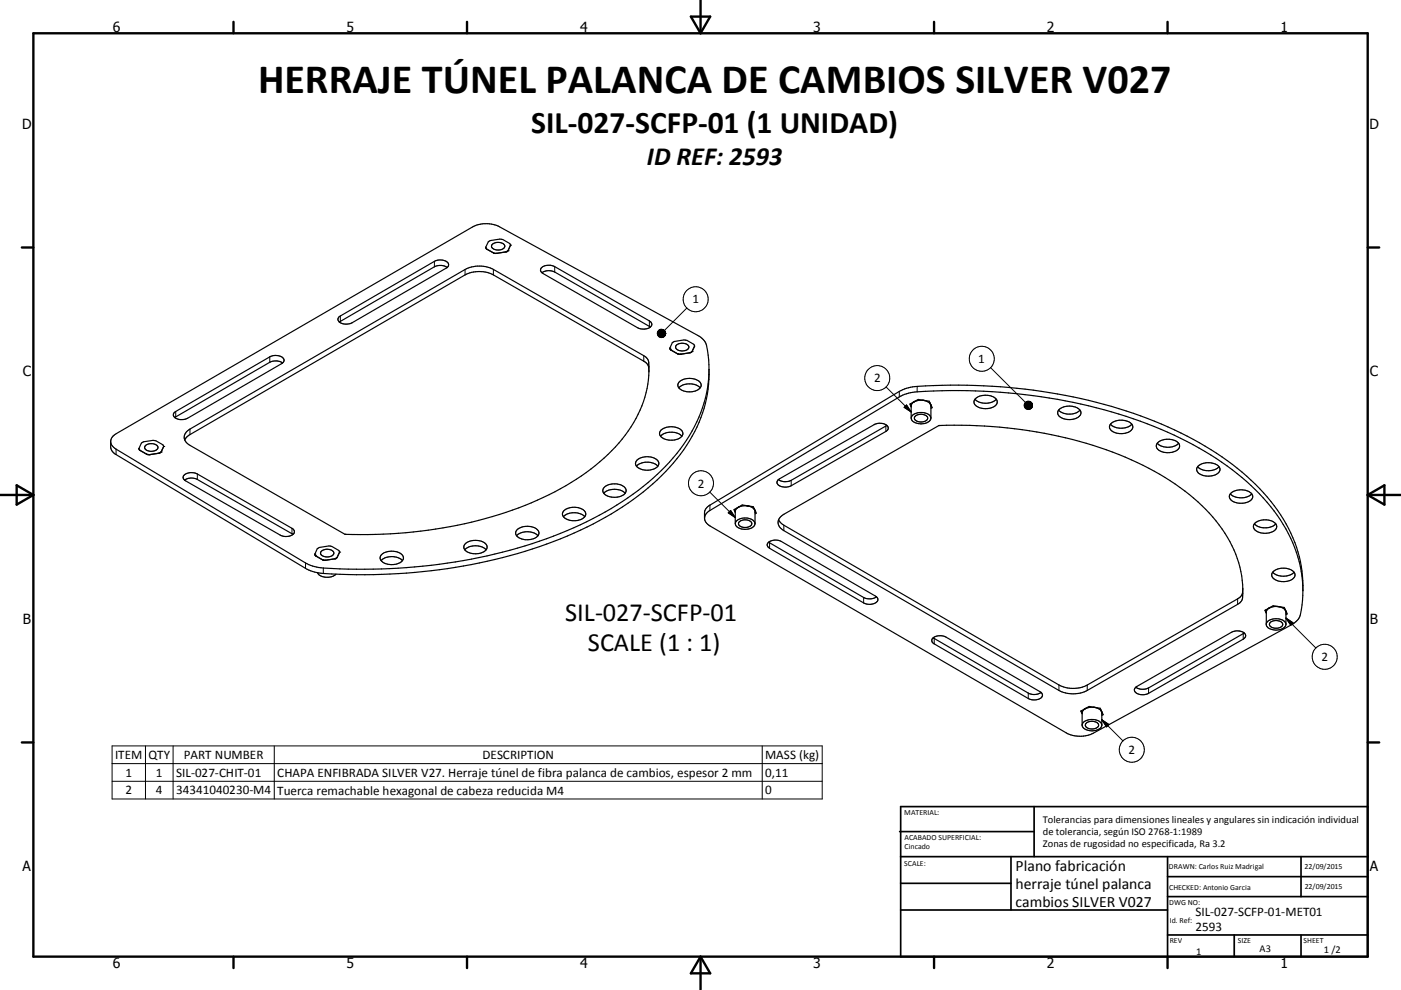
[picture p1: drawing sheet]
<svg xmlns="http://www.w3.org/2000/svg" width="420mm" height="297mm" viewBox="0 0 420 297" stroke-linecap="round" stroke-linejoin="round" font-family="sans-serif">
<g fill="none" stroke="#000" stroke-width=".36">
<path d="M145.6 74.2l.8-1.7 .6-.3a5.1 5.1 0 0 1 6 1.1l.1 .3-.8 1.6M145.6 74.2l.1 .2M145.6 74.2h.1M145.7 74.5l.2 .2M145.7 74.4l.2 .3M145.9 74.7l2.1 1.2M145.9 74.7h.1M147.7 73.2a2.55 2.55 0 0 1 3.6 .6 2.13 2.13 0 0 1-3.1 1 .9 .9 0 0 1-.8-.6 .9 .9 0 0 1 .3-1zM148 75.9l.8 .1M148 75.9h.1M151.7 75.6l-2.9 .4M152.3 75.2l-.6 .4"/>
<path d="M101.6 95.1l28.6-16.7a3.2 3.2 0 0 1 4.3 .9l-.1 .6-.4 .4-28.4 16.5a3.2 3.2 0 0 1-4.3-.8zM134.1 80.2a3.9 3.9 0 0 0-3.9-.2l-28.5 16.6M162.4 80.2a3.8 3.8 0 0 1 3.9-.2l28.4 16.3a1.17 1.17 0 0 1 .7 1.3 1.17 1.17 0 0 1-1.1 .9 4.2 4.2 0 0 1-3.1-.2l-28.4-16.3a1.06 1.06 0 0 1-.4-1.8zM162.5 81.8a3.8 3.8 0 0 1 3.8-.2l28.7 16.5M84.7 108.9a3.8 3.8 0 0 0-3.8-.2l-28.5 16.6M194.6 111.6l-.3-1.9-.9-1.1-45.5-26.1a9.4 9.4 0 0 0-8.5 0l-82.5 47.9-.9 .7-.6 .9M200.9 104.7l.2 .3M201.1 105l2 1.2M202.7 103.6a2.57 2.57 0 0 1 3.8 .4 2.1 2.1 0 0 1-3.1 1.1 .95 .95 0 0 1-.7-1.5zM203.5 116.4a4.8 4.8 0 0 1 6.4 0M203.7 114.5a4.8 4.8 0 0 1 6.4 .5 2.22 2.22 0 0 1-2.5 2.5 3.8 3.8 0 0 1-4.4-1.7v-.5zM206.9 105.8l-2.9 .5-.9-.1"/>
<path d="M206.9 105.8h.1M206.9 105.8l-3.2 .5-.6-.1M207.5 105.5l-.6 .3M208.2 103.8l-.7 1.7M208.2 103.8l-.2-.5a5.4 5.4 0 0 0-6.4-.5l-.8 1.7 .1 .2M208.2 103.8h.1M212.6 110.8a41.1 41.1 0 0 1-11.8 29.4 91.5 91.5 0 0 1-36.9 23 165.4 165.4 0 0 1-68.9 8.6l-1.9-.5-1.5-.8-57.2-34.4-1.1-1.4-.1-2.3M292.3 119.8a4.8 4.8 0 0 0 6.4 0M292.5 119.6a4.8 4.8 0 0 1 6.4 .5 1.96 1.96 0 0 1-2.1 2.4 4.1 4.1 0 0 1-4.8-1.6v-.6zM33.9 130.9l1-.8 106.8-62a8.8 8.8 0 0 1 8-.1l59.5 32.6a4.8 4.8 0 0 1 2.6 3.1 37.8 37.8 0 0 1-7.8 31 78.5 78.5 0 0 1-30 22.7 159.1 159.1 0 0 1-69.6 13.3 41.4 41.4 0 0 1-10.1-.7l-2.7-1.1-56.8-34.1a2.38 2.38 0 0 1-.9-3.9zM41.7 134.6l.7-1.7 .6-.4a5.1 5.1 0 0 1 6 1.2l.1 .2-.8 1.7M41.7 134.6l.2 .5"/>
<path d="M41.9 135.1l2.1 1.2M41.9 135.1h.1M43.7 133.6a2.54 2.54 0 0 1 3.6 .5 2.14 2.14 0 0 1-3.1 1.1 .93 .93 0 0 1-.8-.6 .93 .93 0 0 1 .3-1zM44 136.2l.8 .2M44 136.2v.1M44 136.3l.8 .1M47.7 135.9l-2.9 .5M47.7 135.9v.1M48.3 135.6l-.6 .3M48.3 135.6l-.6 .4M52.2 123.8l28.7-16.7a3.2 3.2 0 0 1 4.2 .8l-.4 1-28.5 16.6a3.2 3.2 0 0 1-4.2-.9zM55.9 129.5l1-.8 82.5-47.8a9.3 9.3 0 0 1 8.5-.1l45.1 25.9 1.2 1.1a17.2 17.2 0 0 1-.2 8.7 39.9 39.9 0 0 1-14.2 22.1 91.5 91.5 0 0 1-36.3 17.5 143.3 143.3 0 0 1-40.1 4.2l-46.4-26.7a2.54 2.54 0 0 1-1.1-4.1z"/>
<path d="M190.8 139.9a4.8 4.8 0 0 1 6.4 0M191 138a4.7 4.7 0 0 1 6.4 .5 1.93 1.93 0 0 1-2 2.4 4 4 0 0 1-4.8-1.6v-.8zM198 130.9a4.8 4.8 0 0 1 6.4 0M198.2 129a4.8 4.8 0 0 1 6.4 .5 2.22 2.22 0 0 1-2.4 2.5 3.6 3.6 0 0 1-4.5-1.9zM265.9 127.6l-28.7 16.5a3.8 3.8 0 0 1-3.8-.2M273 121.2l.2 .8M273.2 122.1l-.4-.9 2.5-1.4 3.3 .6 .9 1.9-.4 .2M274.1 120.6l-.9 .9v4.1a3.1 3.1 0 0 0 4 1.5 1.69 1.69 0 0 0 1.7-2.3 3.9 3.9 0 0 0-5.6 .3l-.1 .2M274.1 120.6l-.3 .1M274.3 124.9a2.54 2.54 0 0 1 3.8 .5 2.15 2.15 0 0 1-3.1 1 .93 .93 0 0 1-.7-1.5zM274.3 120.3l-.2 .3M276.6 120l.3 .1"/>
<path d="M276.9 120.1h.3M276.9 120.1l1.3 .5 .7 .5M276.9 120.1a4.6 4.6 0 0 0-2.8 .5M278.8 120.8l.1 .3M278.9 121.1l.1 .2M279 121.3l.2 .3M279 121.3l.1 4.2M279.3 121.9l-.2 .2M317.4 123.1a1.71 1.71 0 0 0 1.4 2.5 4.3 4.3 0 0 0 5.3-1.5l-.3-1M317.4 123.1a4.8 4.8 0 0 1 6.4 0M317.4 123a4.8 4.8 0 0 0 6.4 0M332.9 127.3a4.8 4.8 0 0 0 6.4 0"/>
<path d="M333.1 127.1a4.7 4.7 0 0 1 6.4 .5 1.96 1.96 0 0 1-2.1 2.4 4.1 4.1 0 0 1-4.8-1.7l.1-.8zM347 133a4.8 4.8 0 0 0 6.4 0M347.1 132.8a4.7 4.7 0 0 1 6.5 .5 1.96 1.96 0 0 1-2.1 2.4 4 4 0 0 1-4.8-1.7v-.5zM359.2 139.8a4.7 4.7 0 0 1 6.4 .5 1.96 1.96 0 0 1-2 2.4 4.1 4.1 0 0 1-4.8-1.6v-.5zM55.3 142.5a3.7 3.7 0 0 1 3.9-.3l28.3 16.3a1.16 1.16 0 0 1 .7 1.3 1.16 1.16 0 0 1-1.1 .9 3.9 3.9 0 0 1-3.1-.2l-28.4-16.2a1.05 1.05 0 0 1-.3-1.8zM55.3 144a3.7 3.7 0 0 1 3.9-.2l28.6 16.5M155.1 158.9a4.7 4.7 0 0 1 6.4 .5 1.92 1.92 0 0 1-2.1 2.4 4 4 0 0 1-4.8-1.6l.1-.8zM168.9 155a4.8 4.8 0 0 1 6.4 0M169.1 153.2a4.8 4.8 0 0 1 6.4 .5 1.96 1.96 0 0 1-2 2.4 4.1 4.1 0 0 1-4.9-1.6v-.5zM181 148a1.87 1.87 0 0 1 1.9-2.7 4 4 0 0 1 4.8 1.6l-.2 1.1M181 148a4.8 4.8 0 0 0 6.5 0M181 148a4.9 4.9 0 0 1 6.4 0"/>
<path d="M211.2 155.5v-1.7a2.81 2.81 0 0 1 1.6-2.3l56.8-34.1a12.5 12.5 0 0 1 5.4-1.5 164.6 164.6 0 0 1 73.2 11.3 83.8 83.8 0 0 1 32.8 23.3 40.1 40.1 0 0 1 9.6 26.8M212.1 153.7l57.5-34.6a12.4 12.4 0 0 1 5.4-1.5 165.9 165.9 0 0 1 73.1 11.2 84.3 84.3 0 0 1 32.9 23.2 38.5 38.5 0 0 1 8.9 32.4 4.7 4.7 0 0 1-2.7 3l-59.4 32.6a9 9 0 0 1-8.1-.1l-106.8-62.1a2.41 2.41 0 0 1-.8-4.1zM220.2 152.8l.2 .8M220.4 153.8l-.3-.9 2.4-1.4 3.4 .5 .8 2-.3 .2M220.5 157a3.5 3.5 0 0 1 4.7-1.3l.8 .6 .3 .7M221.3 152.2l-.8 1v4a3.1 3.1 0 0 0 3.9 1.5 2.24 2.24 0 0 0 1.9-1.5v-4M221.3 152.2l-.3 .2M221.6 156.6a2.57 2.57 0 0 1 3.8 .4 2.15 2.15 0 0 1-3.2 1 .9 .9 0 0 1-.6-1.4zM221.6 152l-.3 .2M223.8 151.7l.4 .1M224.2 151.8h.3M224.2 151.8l1 .3 .9 .7"/>
<path d="M224.2 151.8a4.2 4.2 0 0 0-2.9 .4M226.1 152.5l.1 .3M226.1 152.8l.2 .2M226.2 152.8l.1 .2M226.3 153v.2M226.3 153.2l.1 .1M226.5 153.5l-.1 .3M233.2 144l28.8-16.6a3.2 3.2 0 0 1 4.3 .9l-.1 .6-.6 .5-28.4 16.3a2.81 2.81 0 0 1-4.3-1.1zM233.4 155.9l.6 .9 1 .8 82.5 47.9a9.3 9.3 0 0 0 8.5 0l45.1-25.8 .6-.5 .7-.9 .2-1.8M234 155.1l1-.8 46.5-26.6a131.6 131.6 0 0 1 59.5 11.1 61.7 61.7 0 0 1 26.2 21.2 30 30 0 0 1 5.2 20l-1.3 1.3-45.1 25.8a9.4 9.4 0 0 1-8.5 0l-82.5-47.9a2.51 2.51 0 0 1-1-4.1zM359.1 140a4.8 4.8 0 0 0 6.4 0M368.8 148.2a4.8 4.8 0 0 1 6.5 0"/>
<path d="M368.8 148.2a1.88 1.88 0 0 0 1.9 2.6 4.1 4.1 0 0 0 4.8-1.5l-.2-1.1M368.9 148.2a4.9 4.9 0 0 0 6.4 0M376.1 157.2a4.8 4.8 0 0 0 6.4 0M376.3 157a4.7 4.7 0 0 1 6.4 .5 1.82 1.82 0 0 1-1.7 2.2 4.4 4.4 0 0 1-5.1-1.2l-.1-.8zM94.4 166.2l.7-1.6 .7-.4a5 5 0 0 1 5.9 1.2l.1 .2-.8 1.7M94.4 166.2l.2 .6M94.6 166.8l2.1 1.2M95.2 171.8a3.8 3.8 0 0 0 5.5 .4M96.3 165.5a2.53 2.53 0 0 1 3.8 .3 2.12 2.12 0 0 1-3.1 1.1 .93 .93 0 0 1-.7-1.4zM96.7 168l.9 .1M97.6 168.1h.1M100.4 167.6l-2.8 .5"/>
<path d="M101 167.3l-.6 .3M101 167.3h.1M114.3 168.2a4.8 4.8 0 0 1 6.4 0M114.4 166.4a4.8 4.8 0 0 1 6.4 .5 1.82 1.82 0 0 1-1.6 2.2 4.3 4.3 0 0 1-5.2-1.5v-.5zM139.3 165a4.9 4.9 0 0 1 6.5 0M139.5 163.1a4.8 4.8 0 0 1 6.4 .5 1.81 1.81 0 0 1-1.6 2.3 4.5 4.5 0 0 1-5.1-1.2l-.1-.8zM154.9 160.7a4.8 4.8 0 0 1 6.4 0M230.4 162.7a3.7 3.7 0 0 1 3.9-.2l28.2 16.3a1.16 1.16 0 0 1 .7 1.4 1.16 1.16 0 0 1-1.2 .9 3.9 3.9 0 0 1-3.1-.2l-28.2-16.4a1.05 1.05 0 0 1-.3-1.8zM230.5 162.7l28.4 16.6a3.9 3.9 0 0 0 3.9-.2M381.6 171.7a4.8 4.8 0 0 0 6.4 0M381.7 171.5a4.7 4.7 0 0 1 6.5 .5 1.97 1.97 0 0 1-2.1 2.4 4 4 0 0 1-4.8-1.7v-.5zM279.6 191.6a3.5 3.5 0 0 1 4-.5l28.2 16.4a1.18 1.18 0 0 1 .7 1.3 1.18 1.18 0 0 1-1.1 1 4.1 4.1 0 0 1-3.1-.2l-28.2-16.4a1.06 1.06 0 0 1-.5-1.6z"/>
<path d="M279.8 191.3l28.5 16.6a3.7 3.7 0 0 0 3.8-.2M373 189.9l-28.6 16.5a3.9 3.9 0 0 1-3.9-.2M379.4 183l.2 .8M379.6 184l-.4-.9 2.5-1.4 3.3 .6 .9 1.9-.4 .2M380.2 182.6l-.5 .8-.1 4a3.2 3.2 0 0 0 4 1.5 1.72 1.72 0 0 0 1.8-2.2 3.9 3.9 0 0 0-5.7 .2l-.1 .3M380.5 182.4l-.3 .2M380.8 186.8a2.55 2.55 0 0 1 3.8 .4 2.12 2.12 0 0 1-3.2 1.1 .96 .96 0 0 1-.6-1.5zM380.8 182.2l-.3 .2M383 181.9l.3 .1M383.3 182h.4M383.3 182a2.78 2.78 0 0 1 2.1 1.2M383.3 182a4.6 4.6 0 0 0-2.8 .4"/>
<path d="M385.3 182.7l.1 .5M385.4 183.2l.1 .2M385.5 183.4l.1 .1M385.5 183.4v3.9M385.7 183.7l-.2 .3M324.2 213.2l.2 .9M324.4 214.2l-.4-.9 2.5-1.4 3.4 .6 .8 1.9-.4 .2M324.4 217.4a3.5 3.5 0 0 1 4.4-1.3l1.2 .6 .3 .7M325.3 212.7l-.8 .9-.1 4.1a3.5 3.5 0 0 0 4.7 1.2l.9-.5 .3-.7v-4.1M325.3 212.7l-.3 .1M325.6 212.5l-.3 .2M325.8 216.9a2.52 2.52 0 0 1 3.6 .6 2.12 2.12 0 0 1-3.2 1 .92 .92 0 0 1-.7-.7 .92 .92 0 0 1 .3-.9z"/>
<path d="M327.8 212.1l.3 .1M328.1 212.2h.4M328.1 212.2l.4 .1M328.1 212.2a4.6 4.6 0 0 0-2.8 .5M328.5 212.3l1.2 .5 .5 .6M330.1 212.9l.1 .5M330.2 213.4l.1 .2M330.3 213.6l.1 .1M330.4 213.7h.1M330.5 214l-.2 .2M340.4 206.3l28.8-16.6a3.2 3.2 0 0 1 4.2 .9l-.1 .6-.6 .6-28.3 16.2a3.2 3.2 0 0 1-4.3-.9z"/>
</g>
<g fill="none" stroke="#000" stroke-width=".3">
<path d="M130.2 78.4v1.6M166.3 80v1.6M102 94.8v1.6M139.4 80.9v1.6M147.9 80.8v1.7M194.7 96.3v1.6M205.9 92.4l-6.7 6.7M80.9 107.1v1.6M193 106.7v1.7M194.5 108.6v1.7M265.7 116.1l7.5 7.5M269.6 117.4v1.7"/>
<path d="M275 115.9v1.7M297 110.3l10.4 10.4M34.8 134.8v1.6M52.7 123.4v1.7M56.9 128.7v1.7M265.6 127.8v1.6M271.8 121.5l1.4 2.1-2.1-1.4zM272.9 121.2l.1 .1M279.3 122l-.2 .1M59.2 142.2v1.6M87.5 158.5v1.6M212.8 147.6l7.6 7.7"/>
<path d="M212.8 151.5v1.7M219 153.1l1.4 2.2-2.1-1.4zM220.2 152.8l.1 .1M226.6 153.6l-.2 .2M235 157.6v1.6M237.2 144.1v1.6M91.6 168.9v1.6M96.9 170.4v1.6M230.7 162.8v1.7M258.9 179.3v1.6M371.1 179.7v1.6M372.5 177.8v1.6"/>
<path d="M280.1 191.5v1.7M372.7 190.1v1.7M379.4 183v.2M385.5 185.4l9 9M385.5 185.4l2.1 1.4-.6 .7zM385.8 183.9l-.2 .1M308.3 207.9v1.7M317.5 205.5v1.6M324.2 213.3v.1M326 205.5v1.6M330.3 215.9l6.4 6.4M330.3 215.9l2.2 1.5-.7 .7z"/>
<path d="M330.6 214.1l-.2 .1M344.4 206.4v1.6M33.6 223.8h212.9v15.9h-212.9zM33.6 229.1h212.9M33.6 234.4h212.9M43.6 223.8v15.9M51.9 223.8v15.9M82.2 223.8v15.9M228.5 223.8v15.9"/>
<circle cx="208.6" cy="89.8" r="3.7"/>
<circle cx="263" cy="113.4" r="3.7"/>
<circle cx="294.3" cy="107.6" r="3.7"/>
<circle cx="210.2" cy="145" r="3.8"/>
<circle cx="397.2" cy="197.1" r="3.7"/>
<circle cx="339.3" cy="224.9" r="3.8"/>
</g>
<g fill="#000">
<circle cx="148.8" cy="76" r=".18"/>
<circle cx="151.7" cy="75.6" r=".18"/>
<circle cx="152.3" cy="75.2" r=".18"/>
<circle cx="153.1" cy="73.6" r=".18"/>
<circle cx="200.8" cy="104.5" r=".18"/>
<circle cx="201.1" cy="105" r=".18"/>
<circle cx="203.1" cy="106.2" r=".18"/>
<circle cx="204" cy="106.3" r=".18"/>
<circle cx="207.5" cy="105.5" r=".18"/>
<circle cx="44.8" cy="136.4" r=".18"/>
<circle cx="48.3" cy="135.6" r=".18"/>
<circle cx="49.1" cy="133.9" r=".18"/>
<circle cx="281.5" cy="127.7" r=".18"/>
<circle cx="94.4" cy="166.2" r=".18"/>
<circle cx="94.6" cy="166.8" r=".18"/>
<circle cx="96.7" cy="168" r=".18"/>
<circle cx="100.4" cy="167.6" r=".18"/>
<circle cx="101.8" cy="165.6" r=".18"/>
<circle cx="103.4" cy="160.3" r=".18"/>
</g>
<g fill="none" stroke="#000" stroke-width=".71">
<path d="M10 10h400v277h-400zM70 6.6v3.4M140 6.6v3.4M207.1 5h5.8l-2.9 5zM210 0v10M280 6.6v3.4M350 6.6v3.4M6.6 74.2h3.4M410 74.2h3.5M0 148.5h10M5 145.6l5 2.9-5 2.9zM410 148.5h10.1"/>
<path d="M410 148.5l5.1-2.9v5.8zM6.6 222.7h3.4M410 222.7h3.5M70 287v3.4M140 287v3.4M210 287v10M210 287l2.9 5h-5.8zM280 287v3.4M350 287v3.4"/>
</g>
<g fill="none" stroke="#000" stroke-width=".51">
<path d="M269.7 249.5h40.3M270 242h140v45h-140zM270 257h140M303.1 257v16M310 242v15M350 257v30M390.1 257v12M270 265h33.1M270 273h80M350 269h60M350 263h60M350 280.5h60"/>
<path d="M370 280.5v6.5M390.1 280.5v6.5"/>
</g>
<g fill="#000" stroke="#000" stroke-width=".3">
<path d="M199.5 99.5l.1 .5zM199.3 99.3l.3 .7zM199.1 99.1l.5 .9zM198.9 98.9l.7 1.1zM198.6 98.8l1 1.2zM198.4 98.8l1.2 1.2zM198.1 98.8h.3l1.2 1.2zM197.9 98.9l.2-.1 1.5 1.2zM197.6 99l.3-.1 1.7 1.1zM197.4 99.2l.2-.2 2 1zM197.4 99.2l2.2 .8-2.4-.6zM197.2 99.4l2.4 .6-2.5-.4z"/>
<path d="M197.1 99.6l2.5 .4-2.5-.1zM197.1 99.9l2.5 .1-2.5 .2zM197.1 100.2l2.5-.2-2.5 .4zM197.1 100.4l2.5-.4-2.4 .7zM197.2 100.7l2.4-.7-2.2 .9zM197.4 100.9l2.2-.9-2 1.1zM197.6 101.1l2-1.1-1.7 1.2zM197.9 101.2l1.7-1.2-1.5 1.3zM198.1 101.3l1.5-1.3-1.2 1.3zM199.6 100l-1.2 1.3zM199.6 100l-.7 1.2h-.3zM199.6 100l-.7 1.2z"/>
<path d="M199.6 100l-.5 1zM199.6 100l-.3 .8zM199.6 100l-.1 .6zM199.6 100l-.1 .3zM271.8 121.5l1.4 2.1-2.1-1.4zM309.5 121.1l.1 .5zM309.3 120.9l.3 .7zM309.1 120.7l.5 .9zM308.9 120.5l.7 1.1zM308.6 120.4l1 1.2zM308.4 120.4h.2l1 1.2zM308.1 120.4h.3l1.2 1.2z"/>
<path d="M307.9 120.5l.2-.1 1.5 1.2zM307.6 120.6l.3-.1 1.7 1.1zM307.4 120.8l.2-.2 2 1zM307.4 120.8l2.2 .8-2.4-.6zM307.2 121l2.4 .6-2.5-.4zM307.1 121.2l2.5 .4-2.5-.1zM307.1 121.5l2.5 .1-2.5 .1zM307.1 121.7l2.5-.1-2.5 .4zM307.1 122l2.5-.4-2.4 .7zM307.2 122.3l2.4-.7-2.2 .9zM307.4 122.5l2.2-.9-2 1zM307.6 122.6l2-1-1.7 1.2z"/>
<path d="M307.9 122.8l1.7-1.2-1.5 1.2zM308.1 122.8l1.5-1.2-1.2 1.3zM309.6 121.6l-1.2 1.3zM309.6 121.6l-1 1.2zM309.6 121.6l-.7 1.1zM309.6 121.6l-.5 1zM309.6 121.6l-.3 .8zM309.6 121.6l-.1 .5zM309.6 121.6l-.1 .3zM219 153.1l1.4 2.2-2.1-1.4zM385.5 185.4l2.1 1.4-.6 .7zM330.3 215.9l2.2 1.5-.7 .7z"/>
</g>
<text font-size="12.6" x="77.4" y="28">HERRAJE TÚNEL PALANCA DE CAMBIOS SILVER V027</text>
<text font-size="9.4" x="159.3" y="39.8">SIL-027-SCFP-01 (1 UNIDAD)</text>
<g font-size="7.9">
<text x="194" y="49.4">ID REF: 2593</text>
<text x="169.4" y="186.4">SIL-027-SCFP-01</text>
<text x="176.3" y="195.4">SCALE (1 : 1)</text>
</g>
<g font-size="4.7">
<text x="304.5" y="261.2">Plano fabricación</text>
<text x="304.5" y="266.6">herraje túnel palanca</text>
<text x="304.5" y="272">cambios SILVER V027</text>
</g>
<g font-size="4.2">
<text x="33.9" y="9.6">6</text>
<text x="103.9" y="9.6">5</text>
<text x="173.9" y="9.6">4</text>
<text x="243.8" y="9.6">3</text>
<text x="313.9" y="9.6">2</text>
<text x="383.9" y="9.6">1</text>
<text x="6.7" y="38.7">D</text>
<text x="410.5" y="38.7">D</text>
<text x="6.9" y="112.9">C</text>
<text x="410.7" y="112.9">C</text>
<text x="6.9" y="187.1">B</text>
<text x="410.7" y="187.1">B</text>
<text x="6.8" y="261.4">A</text>
<text x="410.7" y="261.4">A</text>
<text x="33.9" y="290.4">6</text>
<text x="103.9" y="290.4">5</text>
<text x="173.9" y="290.4">4</text>
<text x="243.8" y="290.4">3</text>
<text x="313.9" y="290.4">2</text>
<text x="383.9" y="290.4">1</text>
</g>
<g font-size="3.9">
<text x="207.6" y="91">1</text>
<text x="293.3" y="108.9">1</text>
<text x="262" y="114.7">2</text>
<text x="209.2" y="146.3">2</text>
<text x="396.2" y="198.3">2</text>
<text x="34.5" y="227.7">ITEM</text>
<text x="44.5" y="227.7">QTY</text>
<text x="55.1" y="227.7">PART NUMBER</text>
<text x="144.6" y="227.7">DESCRIPTION</text>
<text x="229.4" y="227.8">MASS (kg)</text>
<text x="338.3" y="226.1">2</text>
<text x="37.6" y="233">1</text>
<text x="46.7" y="233">1</text>
<text x="52.8" y="233">SIL-027-CHIT-01</text>
<text x="83.1" y="233.1">CHAPA ENFIBRADA SILVER V27. Herraje túnel de fibra palanca de cambios, espesor 2 mm</text>
<text x="229.4" y="233">0,11</text>
<text x="37.6" y="238.3">2</text>
<text x="46.7" y="238.3">4</text>
<text x="52.8" y="238.3">34341040230-M4</text>
<text x="83.1" y="238.4">Tuerca remachable hexagonal de cabeza reducida M4</text>
<text x="229.4" y="238.3">0</text>
<text x="358.4" y="274.9">SIL-027-SCFP-01-MET01</text>
<text x="358.4" y="279.4">2593</text>
</g>
<g font-size="3.1">
<text x="312.7" y="246.8">Tolerancias para dimensiones lineales y angulares sin indicación individual</text>
<text x="312.7" y="250.4">de tolerancia, según ISO 2768-1:1989</text>
<text x="312.7" y="254">Zonas de rugosidad no especificada, Ra 3.2</text>
<text x="358.6" y="286.5">1</text>
<text x="377.6" y="285.6">A3</text>
<text x="396.9" y="285.9">1 /2</text>
</g>
<g font-size="2.4">
<text x="271.1" y="244.4">MATERIAL:</text>
<text x="271.2" y="252">ACABADO SUPERFICIAL:</text>
<text x="271.2" y="254.7">Cincado</text>
<text x="271.1" y="259.7">SCALE:</text>
<text x="350.4" y="260.8">DRAWN: Carlos Ruiz Madrigal</text>
<text x="391.1" y="260.6">22/09/2015</text>
<text x="350.5" y="267">CHECKED: Antonio Garcia</text>
<text x="391.2" y="266.7">22/09/2015</text>
<text x="350.5" y="271.4">DWG NO:</text>
<text x="350.7" y="276.9">Id. Ref:</text>
<text x="350.7" y="282.8">REV</text>
<text x="371.1" y="282.9">SIZE</text>
<text x="390.8" y="283">SHEET</text>
</g>
</svg>
